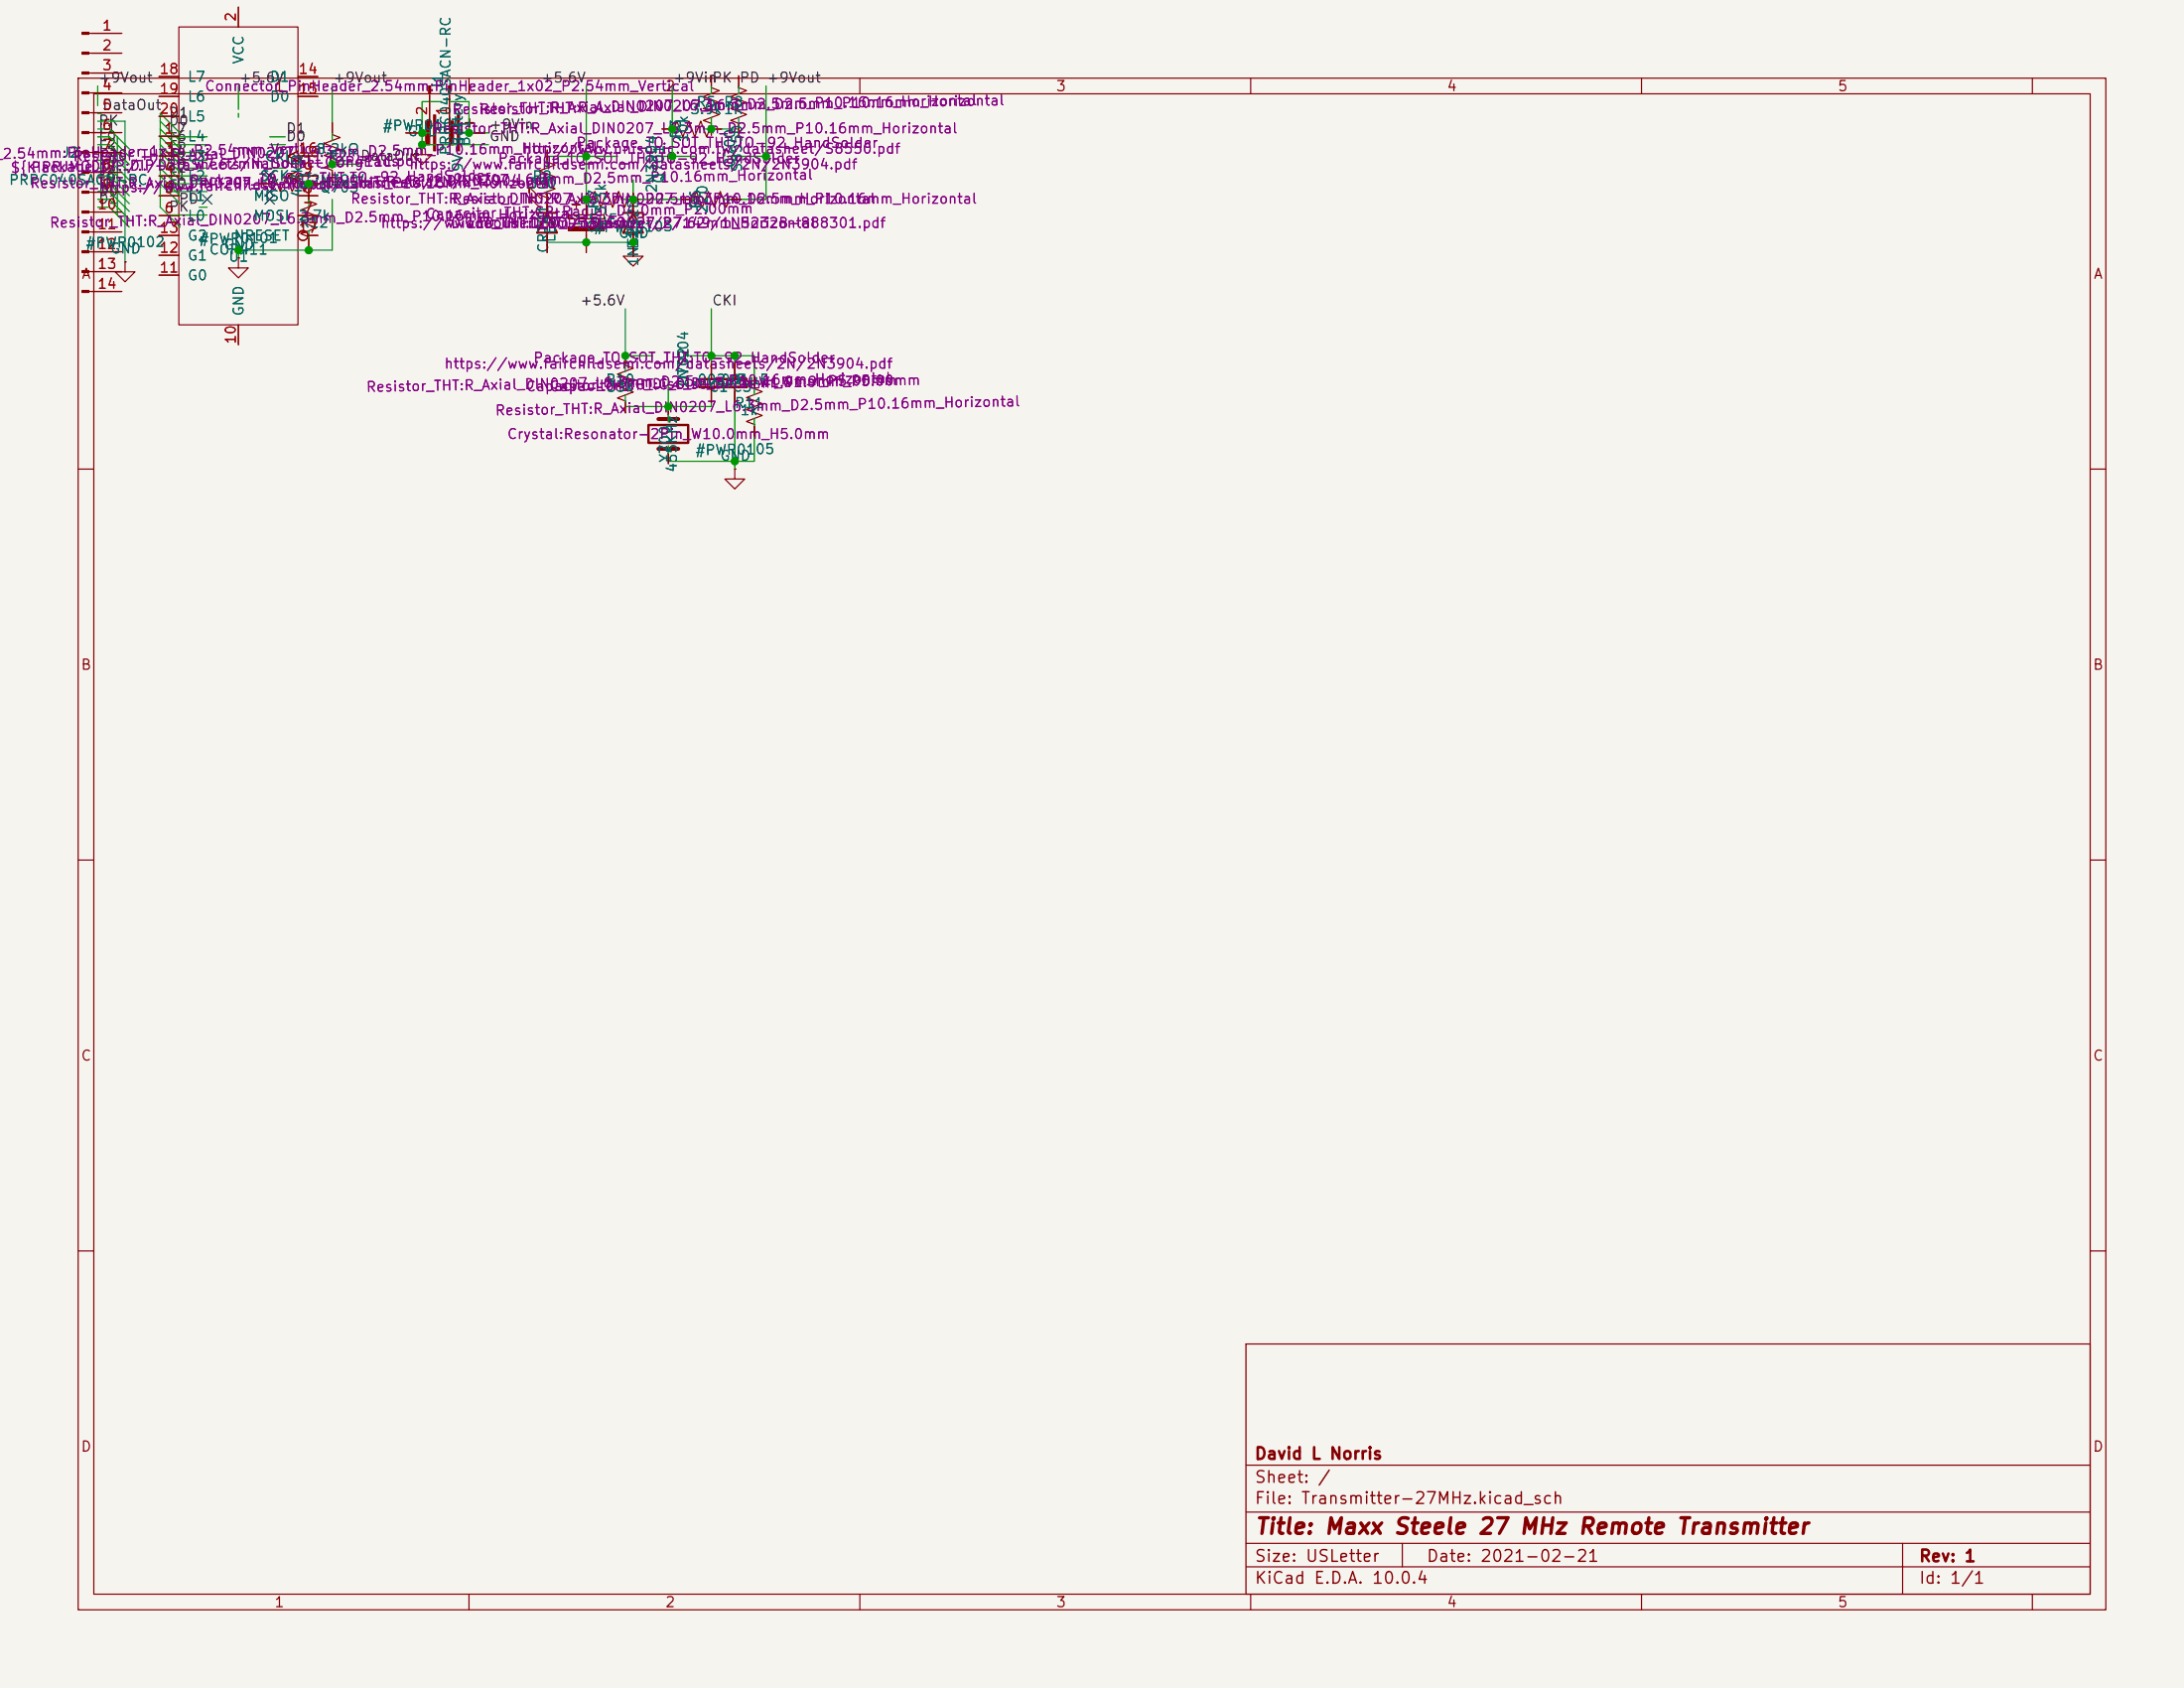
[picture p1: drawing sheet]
<svg xmlns="http://www.w3.org/2000/svg" width="279mm" height="216mm" viewBox="0 0 279 216" stroke-linecap="round" stroke-linejoin="round" font-family="sans-serif">
<path d="M0 0h279.4v215.9h-279.4z" fill="#f5f4ef" stroke="#f5f4ef" stroke-width=".13"/>
<g fill="none" stroke="#840000" stroke-width=".15">
<path d="M10 10h259.4v195.9h-259.4zM11.4 4.3h4.2M11.4 6.8h4.2M11.4 9.3h4.2M11.4 11.9h4.2M11.4 14.4h4.2M11.4 17h4.2M11.4 19.5h4.2M12 12h255.4v191.9h-255.4zM20.3 17.4h2.6M20.3 20h2.6M20.3 9.8h2.6"/>
<path d="M20.3 12.3h2.6M20.3 14.9h2.6M22.9 3.5h15.2v38.1h-15.2zM30.5 .9v2.5M38.1 19.3l-1.3 .7 1.3 .6M38.1 20h2.6M38.1 9.8h2.6M38.1 12.3h2.6M42.5 15.7v1.5l1 .4-2 .8 2 .7-2 .8 2 .7-2 .8 1 .4v1.5M51.9 17h2.6M54 18.5v1.3h1.3l-1.3 1.2-1.3-1.2h1.3M54 18.5h.1"/>
<path d="M55 11.9v4.2M56 17h.2M56.5 17h.2M57 17h.3M57.5 11.9v4.2M58.8 17h3.3M60 10v2M70 19.2v1.5l1 .4-2 .8 2 .7-2 .8 2 .7-2 .8 1 .4M84.7 16.5h1.5l.4-1 .8 2 .7-2 .8 2 .7-2 .8 2 .4-1h1.5M91 9.7v1.5l1 .4-2 .8 2 .7-2 .8 2 .7-2 .8 1 .4v1.5M94.5 9.7v1.5l1 .4-2 .8 2 .7-2 .8 2 .7-2 .8 1 .4v1.5M110 10v2"/>
<path d="M160 10v2M210 10v2M260 10v2M11.4 22h4.2M11.4 24.6h4.2M11.4 27.1h4.2M11.4 29.7h4.2M11.4 32.2h4.2M11.4 34.7h4.2M11.4 37.3h4.2M16 33.5v1.3h1.3l-1.3 1.2-1.3-1.2h1.3M16 33.5h.1"/>
<path d="M20.3 22.5h2.6M20.3 25h2.6M20.3 27.6h2.6M20.3 35.2h2.6M20.3 32.7h2.6M20.3 30.1h2.6M30.5 33v1.3h1.3l-1.3 1.2-1.3-1.2h1.3M30.5 33h.1M33.2 23.5h1.5l.4-1 .8 2 .7-2 .8 2 .7-2 .8 2 .4-1h1.5M38.1 21.9l-1.3 .6 1.3 .6M38.1 22.5h2.6M38.1 25h2.6"/>
<path d="M38.1 27.6h2.6M39.4 30.1h1.3M39.5 24.2v1.5l1 .4-2 .8 2 .7-2 .8 2 .7-2 .8 1 .4v1.5M68.5 23.9h-.8v.8v-.8l1.5 1.6M68.5 25.2h-.8v.8v-.8l1.5 1.5M70 24.7v7.6M72.7 27.5h4.6v.5h-4.6zM73.2 26.2h1M73.7 25.7v1M74.2 25.5h1.5l.4-1 .8 2 .7-2 .8 2 .7-2 .8 2 .4-1h1.5M75 24.7v2.8M75 29.5v2.8"/>
<path d="M81 31.5v1.3h1.3l-1.3 1.2-1.3-1.2h1.3M81 31.5h.1M81 24.7v7.6M87.2 25.5h1.5l.4-1 .8 2 .7-2 .8 2 .7-2 .8 2 .4-1h1.5M30.5 41.5v2.6M80 45.2v1.5l1 .4-2 .8 2 .7-2 .8 2 .7-2 .8 1 .4v1.5M85.5 51.7v1.9M85.5 57.4v1.9M91 46.5v2M91 49.5v2M94 46.5v2M94 49.5v2"/>
<path d="M96.5 48.2v1.5l1 .4-2 .8 2 .7-2 .8 2 .7-2 .8 1 .4v1.5M10 60h2M94 60v1.3h1.3l-1.3 1.2-1.3-1.2h1.3M94 60h.1M267.4 60h2M10 110h2M267.4 110h2M10 160h2M159.4 171.9h108v32h-108zM267.4 160h2M159.4 197.4h108M159.4 193.4h108"/>
<path d="M159.4 187.4h108M179.4 197.4v3M243.4 197.4v6.5M60 203.9v2M110 203.9v2M159.4 200.4h108M160 203.9v2M210 203.9v2M260 203.9v2"/>
<circle cx="38.8" cy="30.1" r=".63"/>
</g>
<g fill="#840000" stroke="#840000" stroke-width=".15">
<path d="M58.5 14.7h.3v4.6h-.3z"/>
<path d="M55.5 14.7h.2v4.6h-.2z"/>
<path d="M57.5 15.5h.5v3h-.5z"/>
<path d="M54.5 15.5h.5v3h-.5z"/>
<path d="M72.7 29h4.6v.5h-4.6z"/>
<path d="M10.5 4.1h.9v.3h-.9z"/>
<path d="M10.5 6.7h.9v.2h-.9z"/>
<path d="M10.5 9.2h.9v.3h-.9z"/>
<path d="M10.5 11.8h.9v.2h-.9z"/>
<path d="M10.5 14.3h.9v.2h-.9z"/>
<path d="M10.5 16.8h.9v.3h-.9z"/>
<path d="M10.5 19.4h.9v.2h-.9z"/>
<path d="M10.5 21.9h.9v.3h-.9z"/>
<path d="M10.5 24.5h.9v.2h-.9z"/>
<path d="M10.5 27h.9v.2h-.9z"/>
<path d="M10.5 29.5h.9v.3h-.9z"/>
<path d="M10.5 32.1h.9v.2h-.9z"/>
<path d="M10.5 34.6h.9v.3h-.9z"/>
<path d="M10.5 37.2h.9v.2h-.9z"/>
<path d="M57.4 11h.2v.9h-.2z"/>
<path d="M54.8 11h.3v.9h-.3z"/>
</g>
<path d="M59.5 15.7h1.1M60 15.2v1M68.7 27.2h2.6M70 27.2l1.3 2.6h-2.6zM79.7 27.2h2.6v.5M81 27.2l1.3 2.6h-2.6z" fill="none" stroke="#840000" stroke-width=".25"/>
<path d="M84.2 53.6h2.6M84.2 57.4h2.6" fill="none" stroke="#840000" stroke-width=".51"/>
<path d="M83 54.4h5v2.2h-5zM89.5 48.5h6" fill="none" stroke="#840000" stroke-width=".3"/>
<path d="M89.5 49.5h6" fill="none" stroke="#840000" stroke-width=".33"/>
<g fill="none" stroke="#009600" stroke-width=".15">
<path d="M12.5 14.5h.5M12.5 19.5h1.5l2.5 2.5M12.5 11v2.5M12.5 16.5h1.5l2.5 2.5M12.5 15.5h3.5v18M12.5 17.5h1.5l2.5 2.5M12.5 18.5h1.5l2.5 2.5M15 17.5v10M20.5 16.5l2.5 2.5M20.5 15.5l2.5 2.5M20.5 19.5l2.5 2.5M20.5 18.5l2.5 2.5"/>
<path d="M20.5 17.5l2.5 2.5M21.5 19.5h5M21.5 17.5h5M21.5 18.5h5M23 17l-2.5-2.5v12l2.5 2.5M30.5 11v3M30.5 14.5v.5M34.5 17.5h2M34.5 18.5h2M42.5 11v7M54 17h1M56.5 13h-2.5v5.5h8.5"/>
<path d="M57.5 13h2.5v4M59 17h3.5M75 11v16M86 16.5h1M86 11v9M91 11v1M91 15v2M94.5 11v1M94.5 15v1.5h-4.5M98 11v14.5h-5.5M12.5 20.5h1.5l2.5 2.5M12.5 23.5h1.5l2.5 2.5"/>
<path d="M12.5 21.5h1.5l2.5 2.5M12.5 22.5h1.5l2.5 2.5M12.5 24.5h1.5l2.5 2.5M12.5 26.5h1.5l2.5 2.5M12.5 25.5h1.5l2.5 2.5M20.5 23.5l2.5 2.5M20.5 22.5l2.5 2.5M20.5 21.5l2.5 2.5M20.5 20.5l2.5 2.5M21.5 20.5h5M21.5 23.5h5M21.5 21.5h5"/>
<path d="M21.5 22.5h5M21.5 24.5h5M21.5 27.5h5M25.5 26.5h1M30.5 31v2M34.5 23.5h1M34.5 21.5h2M38.5 23.5h1v3M39.5 29.5v2.5M42.5 25.5v6.5h-12M46 21h-3.5v.5M70 24.5v2.5"/>
<path d="M70 30v1h11M75 30v1M75 25.5h1.5M79 20h-9v1.5M79.5 25.5h10M80 39.5v8M81 23v4M81 30v1.5M83 20h6M91 39.5v8.5M93 20h5M80 45.5h3.5"/>
<path d="M85.5 48.5v5.5M87.5 45.5h9v5M91 50v2h-11v-1.5M94 45.5v2.5M94 50v10M96.5 53.5v5.5h-11v-2"/>
</g>
<path d="M25.9 24.9l1.2 1.2M27.1 24.9l-1.2 1.2M33.9 24.9l1.2 1.2M33.9 21.9l1.2 1.2M33.9 23.9l1.2 1.2M35.1 24.9l-1.2 1.2M35.1 21.9l-1.2 1.2M35.1 23.9l-1.2 1.2" fill="none" stroke="#000084" stroke-width=".15"/>
<g fill="#009600" stroke="#009600" stroke-width=".13">
<circle cx="81" cy="31" r=".46"/>
<circle cx="85.5" cy="52" r=".46"/>
<circle cx="80" cy="45.5" r=".46"/>
<circle cx="91" cy="45.5" r=".46"/>
<circle cx="54" cy="18.5" r=".46"/>
<circle cx="60" cy="17" r=".46"/>
<circle cx="54" cy="17" r=".46"/>
<circle cx="94" cy="59" r=".46"/>
<circle cx="98" cy="20" r=".46"/>
<circle cx="81" cy="25.5" r=".46"/>
<circle cx="91" cy="16.5" r=".46"/>
<circle cx="86" cy="16.5" r=".46"/>
<circle cx="86" cy="20" r=".46"/>
<circle cx="94" cy="45.5" r=".46"/>
<circle cx="75" cy="20" r=".46"/>
<circle cx="75" cy="25.5" r=".46"/>
<circle cx="75" cy="31" r=".46"/>
<circle cx="30.5" cy="32" r=".46"/>
<circle cx="39.5" cy="23.5" r=".46"/>
<circle cx="42.5" cy="21" r=".46"/>
<circle cx="39.5" cy="32" r=".46"/>
</g>
<text font-size="2" fill="#840000" x="160.4" y="196.7">Title: Maxx Steele 27 MHz Remote Transmitter</text>
<g font-size="1.5" fill="#840000">
<text x="160.4" y="190">Sheet: /</text>
<text x="160.4" y="187">David L Norris</text>
<text x="160.4" y="192.7">File: Transmitter-27MHz.kicad_sch</text>
<text x="160.4" y="202.9">KiCad E.D.A. 10.0.4</text>
<text x="160.4" y="200.1">Size: USLetter</text>
<text x="182.4" y="200.1">Date: 2021-02-21</text>
<text x="245.4" y="200.1">Rev: 1</text>
<text x="245.4" y="202.9">Id: 1/1</text>
</g>
<g font-size="1.3" fill="#a90000">
<text x="13" y="4.2">1</text>
<text x="30.5" y="2.9" transform="rotate(-90 30.5 2.9)">2</text>
<text x="13" y="6.8">2</text>
<text x="13" y="9.3">3</text>
<text x="13" y="11.9">4</text>
<text x="20.3" y="9.8">18</text>
<text x="38.1" y="9.8">14</text>
<text x="13" y="14.4">5</text>
<text x="13" y="16.9">6</text>
<text x="20.3" y="12.3">19</text>
<text x="20.3" y="14.9">20</text>
<text x="20.9" y="17.4">1</text>
<text x="38.1" y="12.3">15</text>
<text x="54.9" y="14.9" transform="rotate(-90 54.9 14.9)">2</text>
<text x="57.5" y="14.9" transform="rotate(-90 57.5 14.9)">1</text>
<text x="13" y="19.5">7</text>
<text x="13" y="22">8</text>
<text x="20.9" y="19.9">3</text>
<text x="20.9" y="22.5">4</text>
<text x="38.1" y="19.9">168.2kΩ</text>
<text x="38.7" y="22.5">9</text>
<text x="12.4" y="27.1">10</text>
<text x="12.4" y="29.6">11</text>
<text x="13" y="24.6">9</text>
<text x="20.9" y="25">5</text>
<text x="20.9" y="27.6">6</text>
<text x="38.7" y="27.6">7</text>
<text x="38.7" y="25">8 Q703</text>
<text x="12.4" y="32.2">12</text>
<text x="12.4" y="34.7">13</text>
<text x="20.3" y="35.2">11</text>
<text x="20.3" y="32.6">12</text>
<text x="20.3" y="30.1">13</text>
<text x="38.1" y="30.1">17</text>
<text x="12.4" y="37.3">14</text>
<text x="30.5" y="44.1" transform="rotate(-90 30.5 44.1)">10</text>
</g>
<g font-size="1.3" fill="#0f0f0f">
<text x="12.5" y="10.9">+9Vout</text>
<text x="30.5" y="10.9">+5.6V</text>
<text x="42.5" y="10.9">+9Vout</text>
<text x="69.1" y="10.9">+5.6V</text>
<text x="86" y="10.9">+9Vin</text>
<text x="91" y="10.9">PK PD +9Vout</text>
<text x="12.5" y="17.4">L1</text>
<text x="12.5" y="16.4">PK</text>
<text x="13" y="14.4">DataOut</text>
<text x="21.5" y="15.4">D1</text>
<text x="21.5" y="16.4">D0</text>
<text x="21.5" y="17.4">L7</text>
<text x="36.5" y="17.4">D1</text>
<text x="62.5" y="16.9">+9Vin</text>
<text x="12.5" y="23.4">L6</text>
<text x="12.5" y="18.4">L0</text>
<text x="12.5" y="19.4">L2</text>
<text x="12.5" y="20.4">L3</text>
<text x="12.5" y="21.4">L4</text>
<text x="12.5" y="22.4">L5</text>
<text x="21.5" y="21.4">L3</text>
<text x="21.5" y="20.4">L4</text>
<text x="21.5" y="22.4">L2</text>
<text x="21.5" y="23.4">L1L2</text>
<text x="21.5" y="19.4">L5</text>
<text x="21.5" y="18.4">L6L4</text>
<text x="36.5" y="18.4">D0</text>
<text x="36.5" y="21.4">CKI</text>
<text x="46" y="20.9">DataOut</text>
<text x="62.5" y="18.4">GND</text>
<text x="12.5" y="25.4">D0</text>
<text x="12.5" y="24.4">L7</text>
<text x="12.5" y="26.4">D1</text>
<text x="21.5" y="24.4">L0</text>
<text x="21.5" y="27.4">PK</text>
<text x="22.8" y="26.4">PD</text>
<text x="74.1" y="39.4">+5.6V</text>
<text x="91" y="39.4">CKI</text>
</g>
<g font-size="1.3" fill="#006464">
<text x="23.9" y="10.8">L7</text>
<text x="31.5" y="8.3" transform="rotate(-90 31.5 8.3)">VCC</text>
<text x="34.4" y="10.8">D1</text>
<text x="57" y="11.7" transform="rotate(-90 57 11.7)">J1</text>
<text x="23.9" y="13.3">L6</text>
<text x="23.9" y="15.9">L5</text>
<text x="34.4" y="13.3">D0</text>
<text x="48.9" y="17.1" transform="rotate(-1 48.9 17.1)">#PWR0104</text>
<text x="52" y="17.7">GND</text>
<text x="87.4" y="17.8" transform="rotate(-90 87.4 17.8)">R3</text>
<text x="88.2" y="14.9">3.9k1K</text>
<text x="89" y="14">R5 R8</text>
<text x="1" y="24">PRPC040SACN-RC</text>
<text x="7.8" y="20.5">J2</text>
<text x="23.9" y="20.9">L3</text>
<text x="23.9" y="18.4">L4</text>
<text x="23.9" y="23.5">L2</text>
<text x="33.2" y="23.5">SCK</text>
<text x="33.8" y="20.9">CKI</text>
<text x="41.8" y="20.9">R2</text>
<text x="58" y="20" transform="rotate(-90 58 20)">PRPC040SACN-RC</text>
<text x="59.5" y="22.1" transform="rotate(-90 59.5 22.1)">9V Battery</text>
<text x="60.4" y="18.8" transform="rotate(-90 60.4 18.8)">BT1</text>
<text x="68" y="23.5">R9</text>
<text x="85.3" y="23.6" transform="rotate(-90 85.3 23.6)">Q701</text>
<text x="88.3" y="18.3" transform="rotate(-90 88.3 18.3)">10k</text>
<text x="94.3" y="21.6" transform="rotate(-90 94.3 21.6)">Q700</text>
<text x="95.2" y="22.1" transform="rotate(-90 95.2 22.1)">S8550</text>
<text x="23.9" y="26">L1</text>
<text x="23.9" y="28.6">L0</text>
<text x="32.3" y="28.6">MOSI</text>
<text x="32.3" y="26">MISO</text>
<text x="38.1" y="28.5">2.7k</text>
<text x="38.2" y="29.4">R12</text>
<text x="39" y="25.4" transform="rotate(-90 39 25.4)">4.7kΩ</text>
<text x="39.6" y="24">2N3904</text>
<text x="40" y="24.3" transform="rotate(-90 40 24.3)">R1</text>
<text x="67.4" y="24.4">330</text>
<text x="73.4" y="29">1.5µF</text>
<text x="74.8" y="29.9">C4</text>
<text x="76.9" y="26.8" transform="rotate(-90 76.9 26.8)">R7</text>
<text x="77.8" y="27.6" transform="rotate(-90 77.8 27.6)">3.3k</text>
<text x="84.3" y="24.8" transform="rotate(-90 84.3 24.8)">2N3904</text>
<text x="89.9" y="26.8" transform="rotate(-90 89.9 26.8)">R6</text>
<text x="90.8" y="27.4" transform="rotate(-90 90.8 27.4)">220</text>
<text x="10.9" y="32.1" transform="rotate(-1 10.9 32.1)">#PWR0102</text>
<text x="14" y="32.7">GND</text>
<text x="23.9" y="33.6">G1</text>
<text x="23.9" y="31.1">G2</text>
<text x="25.4" y="31.6" transform="rotate(-1 25.4 31.6)">#PWR0101</text>
<text x="26.6" y="32.9">COP411</text>
<text x="28.5" y="32.2">GND</text>
<text x="29.1" y="33.8">U1</text>
<text x="29.8" y="31.1">NRESET</text>
<text x="70.4" y="32.5" transform="rotate(-90 70.4 32.5)">CR701</text>
<text x="71.4" y="31.1" transform="rotate(-90 71.4 31.1)">LED</text>
<text x="75.9" y="30.1" transform="rotate(-1 75.9 30.1)">#PWR0103</text>
<text x="79" y="30.7">GND</text>
<text x="82" y="34.2" transform="rotate(-90 82 34.2)">1N5232B</text>
<text x="82" y="32" transform="rotate(-90 82 32)">D1</text>
<text x="23.9" y="36.2">G0</text>
<text x="31.5" y="40.5" transform="rotate(-90 31.5 40.5)">GND</text>
<text x="77.4" y="49.5">R10</text>
<text x="77.5" y="50.4">33k</text>
<text x="88.4" y="49.8" transform="rotate(-90 88.4 49.8)">2N3904</text>
<text x="88.4" y="49.5" transform="rotate(-90 88.4 49.5)">Q702</text>
<text x="88.5" y="49.5">.002µF</text>
<text x="90.6" y="50.4">C1 C3</text>
<text x="91.5" y="49.5">.001µF</text>
<text x="93.9" y="52.5">R11</text>
<text x="94.6" y="53.4">1k</text>
<text x="86" y="59.3" transform="rotate(-90 86 59.3)">Y700</text>
<text x="88.9" y="58.6" transform="rotate(-1 88.9 58.6)">#PWR0105</text>
<text x="92" y="59.2">GND</text>
<text x="86.9" y="60.5" transform="rotate(-90 86.9 60.5)">455KHz</text>
</g>
<g font-size="1.3" fill="#840084">
<text x="26.1" y="12">Connector_PinHeader_2.54mm:PinHeader_1x02_P2.54mm_Vertical</text>
<text x="55.2" y="17.4">Resistor_THT:R_Axial_DIN0207_L6.3mm_D2.5mm_P10.16mm_Horizontal</text>
<text x="57.8" y="15" transform="rotate(-1 57.8 15)">Resistor_THT:R_Axial_DIN0207_L6.3m</text>
<text x="92.8" y="14.3" transform="rotate(-1 92.8 14.3)">m</text>
<text x="94.5" y="14.3" transform="rotate(-1 94.5 14.3)">_D2.5m</text>
<text x="101.4" y="14.2" transform="rotate(-1 101.4 14.2)">m</text>
<text x="103.1" y="14.2" transform="rotate(-1 103.1 14.2)">_P10.16m</text>
<text x="112.5" y="14" transform="rotate(-1 112.5 14)">m</text>
<text x="114.2" y="14" transform="rotate(-1 114.2 14)">_Horizontal</text>
<text x="-.7" y="20.7" transform="rotate(-1 -.7 20.7)">_2.54m</text>
<text x="1.3" y="22.4" transform="rotate(-1 1.3 22.4)">${KIPRJMOD}/../../DataSheets/National-COP411L.pdf</text>
<text x="3.9" y="22.4" transform="rotate(-1 3.9 22.4)">Package_DIP:DIP-20_W7.62m</text>
<text x="6.2" y="20.5" transform="rotate(-1 6.2 20.5)">m</text>
<text x="7.8" y="20.5" transform="rotate(-1 7.8 20.5)">:PinHeader_1x14_P2.54m</text>
<text x="9.3" y="21" transform="rotate(-1 9.3 21)">Resistor_THT:R_Axial_DIN0207_L6.3m</text>
<text x="31.8" y="20.1" transform="rotate(-1 31.8 20.1)">m</text>
<text x="32" y="21.9" transform="rotate(-1 32 21.9)">m</text>
<text x="33.5" y="20.1" transform="rotate(-1 33.5 20.1)">_Vertical</text>
<text x="33.7" y="21.9" transform="rotate(-1 33.7 21.9)">_Socket_LongPads</text>
<text x="44.3" y="20.3" transform="rotate(-1 44.3 20.3)">m</text>
<text x="46" y="20.3" transform="rotate(-1 46 20.3)">_D2.5m</text>
<text x="52.2" y="22">https://www.fairchildsemi.com/datasheets/2N/2N3904.pdf</text>
<text x="52.9" y="20.2" transform="rotate(-1 52.9 20.2)">m</text>
<text x="54.6" y="20.2" transform="rotate(-1 54.6 20.2)">_P10.16m</text>
<text x="63.6" y="21.2">Package_TO_SOT_THT:TO-92_HandSolder</text>
<text x="64" y="20" transform="rotate(-1 64 20)">m</text>
<text x="65.7" y="20" transform="rotate(-1 65.7 20)">_Horizontal</text>
<text x="66.7" y="20">http://www.unisonic.com.tw/datasheet/S8550.pdf</text>
<text x="71.8" y="23.8" transform="rotate(-1 71.8 23.8)">m</text>
<text x="73.5" y="23.8" transform="rotate(-1 73.5 23.8)">_D2.5m</text>
<text x="73.6" y="19.2">Package_TO_SOT_THT:TO-92_HandSolder</text>
<text x="80.4" y="23.7" transform="rotate(-1 80.4 23.7)">m</text>
<text x="82.1" y="23.7" transform="rotate(-1 82.1 23.7)">_P10.16m</text>
<text x="91.5" y="23.5" transform="rotate(-1 91.5 23.5)">m</text>
<text x="93.2" y="23.5" transform="rotate(-1 93.2 23.5)">_Horizontal</text>
<text x="3.7" y="24.4">Resistor_THT:R_Axial_DIN0207_L6.3mm_D2.5mm_P10.16mm_Horizontal</text>
<text x="6.3" y="29.5" transform="rotate(-1 6.3 29.5)">Resistor_THT:R_Axial_DIN0207_L6.3m</text>
<text x="12.8" y="25" transform="rotate(-1 12.8 25)">https://www.fairchildsem Resistor_THT:R_Axial_DIN0207_L6.3m</text>
<text x="24.1" y="24.1" transform="rotate(-1 24.1 24.1)">Package_TO_SOT_THT:TO-92_HandSolder</text>
<text x="37.1" y="24.5" transform="rotate(-1 37.1 24.5)">i.com</text>
<text x="41.3" y="28.8" transform="rotate(-1 41.3 28.8)">m</text>
<text x="42.3" y="24.5" transform="rotate(-1 42.3 24.5)">/datasheets/2N/2N3904.pdf</text>
<text x="43" y="28.8" transform="rotate(-1 43 28.8)">_D2.5m</text>
<text x="44.7" y="26.4">Resistor_THT:R_Axial_DIN0207_L6.3mm_D2.5mm_P10.16mm_Horizontal</text>
<text x="48.6" y="29.5">https://www.mouser.com/datasheet/2/149/1N5232B-888301.pdf</text>
<text x="49.9" y="28.7" transform="rotate(-1 49.9 28.7)">m</text>
<text x="51.6" y="28.7" transform="rotate(-1 51.6 28.7)">_P10.16m</text>
<text x="54.3" y="28.3" transform="rotate(-1 54.3 28.3)">Capacitor_THT:CP_Radial_D4.0m</text>
<text x="57.6" y="29.5">Diode_THT:D_DO-35_SOD27_P7.62mm_Horizontal</text>
<text x="57.7" y="26.4">Resistor_THT:R_Axial_DIN0207_L6.3mm_D2.5mm_P10.16mm_Horizontal</text>
<text x="59.7" y="29.5">LED_THT:LED_D5.0mm</text>
<text x="61" y="28.5" transform="rotate(-1 61 28.5)">m</text>
<text x="62.7" y="28.5" transform="rotate(-1 62.7 28.5)">_Horizontal</text>
<text x="84.7" y="27.8" transform="rotate(-1 84.7 27.8)">m</text>
<text x="86.4" y="27.8" transform="rotate(-1 86.4 27.8)">_P2.00m</text>
<text x="94.6" y="27.6" transform="rotate(-1 94.6 27.6)">m</text>
<text x="56.7" y="47.5">https://www.fairchildsemi.com/datasheets/2N/2N3904.pdf</text>
<text x="68.1" y="46.7">Package_TO_SOT_THT:TO-92_HandSolder</text>
<text x="46.8" y="50.5" transform="rotate(-1 46.8 50.5)">Resistor_THT:R_Axial_DIN0207_L6.3m</text>
<text x="63.3" y="53.5" transform="rotate(-1 63.3 53.5)">Resistor_THT:R_Axial_DIN0207_L6.3m</text>
<text x="67.2" y="50.4" transform="rotate(-1 67.2 50.4)">Capacitor_THT:C_Disc_D4.3m</text>
<text x="70.2" y="50.4" transform="rotate(-1 70.2 50.4)">Capacitor_THT:C_Disc_D4.3m_W1.9m</text>
<text x="81.8" y="49.8" transform="rotate(-1 81.8 49.8)">m</text>
<text x="83.5" y="49.8" transform="rotate(-1 83.5 49.8)">_D2.5m</text>
<text x="90.4" y="49.7" transform="rotate(-1 90.4 49.7)">m</text>
<text x="92.1" y="49.7" transform="rotate(-1 92.1 49.7)">_P10.16m</text>
<text x="94.3" y="49.9" transform="rotate(-1 94.3 49.9)">m</text>
<text x="97.3" y="49.9" transform="rotate(-1 97.3 49.9)">m</text>
<text x="98.3" y="52.8" transform="rotate(-1 98.3 52.8)">m</text>
<text x="99" y="49.9" transform="rotate(-1 99 49.9)">_W1.9m_P5.00m</text>
<text x="100" y="52.8" transform="rotate(-1 100 52.8)">_D2.5m</text>
<text x="101.5" y="49.5" transform="rotate(-1 101.5 49.5)">m m</text>
<text x="103.2" y="49.5" transform="rotate(-1 103.2 49.5)">_Horizontal</text>
<text x="106.1" y="49.8" transform="rotate(-1 106.1 49.8)">m</text>
<text x="106.9" y="52.7" transform="rotate(-1 106.9 52.7)">m</text>
<text x="107.8" y="49.7" transform="rotate(-1 107.8 49.7)">_P5.00m</text>
<text x="108.6" y="52.7" transform="rotate(-1 108.6 52.7)">_P10.16m</text>
<text x="113" y="49.6" transform="rotate(-1 113 49.6)">m</text>
<text x="116" y="49.6" transform="rotate(-1 116 49.6)">m</text>
<text x="118" y="52.5" transform="rotate(-1 118 52.5)">m</text>
<text x="119.7" y="52.5" transform="rotate(-1 119.7 52.5)">_Horizontal</text>
<text x="64.8" y="56.5">Crystal:Resonator-2Pin_W10.0mm_H5.0mm</text>
</g>
<g font-size="1.3" fill="#840000">
<text x="35" y="12">1</text>
<text x="85" y="12">2</text>
<text x="135" y="12">3</text>
<text x="185" y="12">4</text>
<text x="235" y="12">5</text>
<text x="10.3" y="36">A</text>
<text x="267.7" y="36">A</text>
<text x="10.3" y="86">B</text>
<text x="267.7" y="86">B</text>
<text x="10.3" y="136">C</text>
<text x="267.7" y="136">C</text>
<text x="10.3" y="186">D</text>
<text x="267.7" y="186">D</text>
<text x="35" y="205.9">1</text>
<text x="85" y="205.9">2</text>
<text x="135" y="205.9">3</text>
<text x="185" y="205.9">4</text>
<text x="235" y="205.9">5</text>
</g>
</svg>
